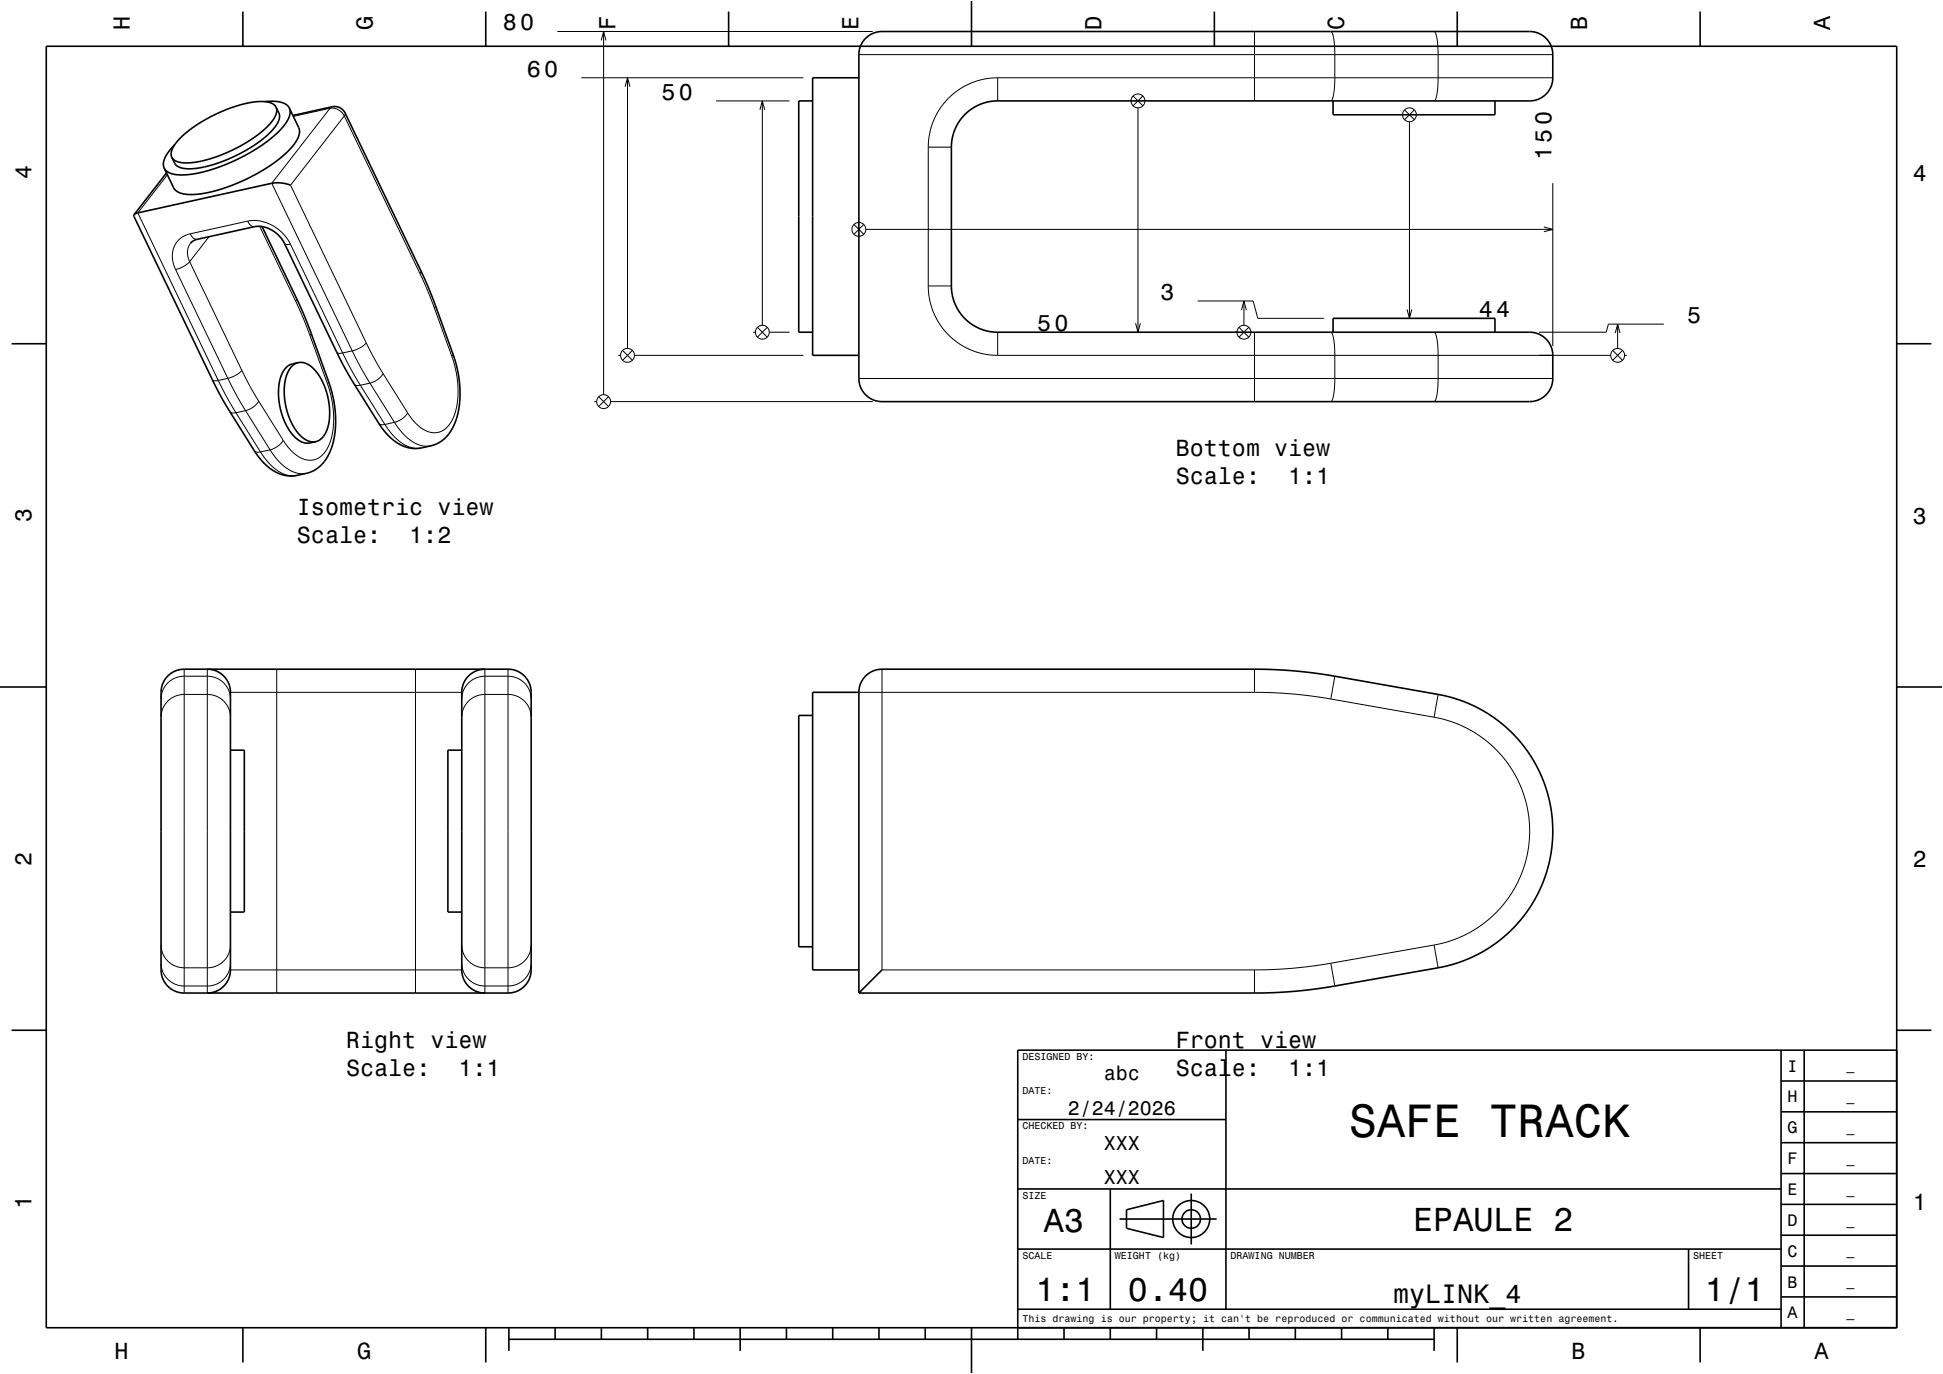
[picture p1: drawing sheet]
<svg xmlns="http://www.w3.org/2000/svg" width="420mm" height="297mm" viewBox="0 0 420 297" stroke-linecap="round" stroke-linejoin="round" font-family="sans-serif">
<g fill="none" stroke="#000" stroke-width=".22">
<path d="M120.5 6.8h68.2M125.6 16.8h48.1M130 8.7l.5-1.9 .5 1.9M130.5 6.8v78.5M135.1 18.7l.5-1.9 .6 1.9M135.6 16.8v58.5M185.7 11.8h150M215.7 16.8l-3 .3-2.7 .8-2.4 1.3-2.5 2-1.8 2.1-1.4 2.6-.9 2.9-.3 3M215.7 16.8h120M215.7 16.8v5M271.2 6.8v15M287.7 6.8a3.4 3.4 0 0 1 .7 2.6l.1 7.5-.2 3.2a2.2 2.2 0 0 1-.6 1.7"/>
<path d="M310 6.8a3.4 3.4 0 0 1 .8 2.6l.1 7.5-.3 3.2a2.21 2.21 0 0 1-.6 1.7M36.2 37.8l-6.4 8.2 17.4 36.2M71.3 23.4a2.96 2.96 0 0 1 3.1 1.7M71.3 23.4l-12.6 16.2 17.4 36.2M71.3 23.4l-7.9 1.8M71.8 23.1l-.5 .3M74.4 25.1l-11.6 14.9 16.4 34.1M74.4 25.1l16.4 34.1M74.6 24.4l-.2 .7M154.8 21.8h15.9M164.3 23.7l.5-1.9 .5 1.9M164.8 21.8v48.5"/>
<path d="M200.7 31.8v30M200.7 31.8h5M244.9 20.8l2.1 2.1M246 23.3v48.5M247 20.8l-2.1 2.1M303.6 23.8l2.1 2.1M304.7 26.3v42.5M305.7 23.8l-2.1 2.1M335.7 39.6v35.2M38 58.3l11.2 23.5M41 56.6a6 6 0 0 1-3 1.7M41 56.6l11.3 23.5"/>
<path d="M41.1 50.5a5 5 0 0 0-3.3 7.5l.2 .3M41.1 50.5l.4 .6a1.26 1.26 0 0 0 1.1 .6M41.2 52.6a3.8 3.8 0 0 0-.2 4M45.2 51.2l-4.2 5.4M53.5 47.8a8.9 8.9 0 0 1 9.3 5M53.5 47.8l.4 .6a1.26 1.26 0 0 0 1.1 .6M53.5 47.8l-12.4 2.7M56.1 48.9l7.8 16.2M61.5 52.6l.4 .3 .9-.1M62.8 52.8l11.3 23.5M90.8 59.2l3.1 7.3M91 58.5l-.2 .7"/>
<path d="M184.6 48.5l2.1 2.1M186.7 48.5l-2.1 2.1M187.2 49.6h148.5M333.7 49.1l2 .5-2 .5M63.9 65.1l3.1 7.4M64.1 64.5l-.2 .6M67 72.5l3.8 10.4M67.3 72.1l-.3 .4M72.8 76.1l.4 .3 .9-.1M74.1 76.3l1.8 3.5 2 3.5M76.1 75.8l2.1 3.9 1.8 3.1M76.1 75.8l-2 .5"/>
<path d="M79.2 74.1a6 6 0 0 1-3.1 1.7M79.2 74.1l3.6 6.7M93.9 66.5l3.7 10.5M94.2 66.1l-.3 .4M97.6 77l1.1 4 .3 2.4v1.9l-.2 2.2-.4 1.6-.6 1.6-.8 1.2-.8 .9-1.1 .6-1.2 .1-1.1-.1-1.1-.5-1.3-.9-1.2-1.2-1.1-1.6M97.9 76.6l-.3 .4M133.6 76.8h.5M134.6 75.8l2.1 2.1M136.7 75.8l-2.1 2.1M137.1 76.8h36.6M162.8 71.8h.5M163.7 70.7l2.1 2.2"/>
<path d="M165.8 70.7l-2.1 2.2M166.3 71.8h4.4M200.7 61.8l.3 3 .8 2.9 1.5 2.6 1.9 2.3 2.3 1.8 2.5 1.3 2.9 .8 2.8 .3M200.7 61.8h5M215.7 76.8h132.5M215.7 71.8v5M245.5 69.9l.5 1.9 .5-1.9M258.9 65.1h12l1 3.7h14.3M266.9 71.8h.5M267.8 70.7l2.1 2.2M268.4 67l.5-1.9 .5 1.9M268.9 65.1v5.2"/>
<path d="M269.9 70.7l-2.1 2.2M271.2 71.8v15M287.7 71.8a3.4 3.4 0 0 1 .7 2.6l.1 7.5-.2 3.2a2.2 2.2 0 0 1-.6 1.7M304.2 66.9l.5 1.9 .5-1.9M310 71.8a3.4 3.4 0 0 1 .8 2.6l.1 7.5-.3 3.2a2.21 2.21 0 0 1-.6 1.7M348.6 75.8l2.1 2.1M349.2 72l.5-1.9 .5 1.9M349.7 70.1v5.2M350.7 75.8l-2.1 2.1M351.2 76.8h.5M359.7 70.1h-12l-.5 1.7h-14.5M45.9 82.1l.4 .2 .9-.1"/>
<path d="M47.2 82.2l1.9 3.7 1.9 3.3M49.2 81.8l2.1 3.9 1.8 3.1M49.2 81.8l-2 .4M49.7 88.9a1.26 1.26 0 0 0 1.3 .3M51 89.2l5.3 8.5M52.3 80.1l3.6 6.6M52.3 80.1a6 6 0 0 1-3.1 1.7M53.1 88.8l5.3 8.4M53.1 88.8l-2.1 .4M55 97.4a1.26 1.26 0 0 0 1.3 .3M55.9 86.7a4.6 4.6 0 0 1-2.8 2.1M55.9 86.7l5.3 8.5"/>
<path d="M56.3 97.7l1.8 2.3 2 1.8 2 .9 1.2 .2 .9-.1M58.4 97.2l1.7 2.4 2.1 1.7 2.1 1 .9 .1 1.1-.1M58.4 97.2l-2.1 .5M61.2 95.2a4.6 4.6 0 0 1-2.8 2M70.8 82.9l1 4 .3 2.4v1.9l-.1 1.8-.4 1.9-.5 1.4-.9 1.5-.9 .9-1.1 .6-1.1 .2-1.2-.2-1.3-.5-1.2-1-1.2-1.2-1-1.4M71 82.5l-.2 .4M76.6 83a1.26 1.26 0 0 0 1.3 .3M77.9 83.3l5.3 8.5M80 82.8l-2.1 .5M80 82.8l5.3 8.5M81.9 91.5a1.26 1.26 0 0 0 1.3 .3M82.8 80.8a4.6 4.6 0 0 1-2.8 2"/>
<path d="M82.8 80.8l5.3 8.4M83.2 91.8l2 2.6 1.9 1.6 2.1 .8h1.9M85.3 91.3l1.7 2.3 2.1 1.8 1.9 .9 1.1 .2 1.1-.1M85.3 91.3l-2.1 .5M88.1 89.2a4.6 4.6 0 0 1-2.8 2.1M128.5 86.8h.5M129.4 85.7l2.1 2.2M131.5 85.7l-2.1 2.2M132 86.8h56.7M185.7 81.8h150M34.8 151.1a5 5 0 0 1 5-4.9h5a5 5 0 0 1 5 4.9M34.8 155a5 5 0 0 1 5-4.9h5a5 5 0 0 1 5 4.9"/>
<path d="M39.8 144.7v70M44.8 144.7v70M49.8 149.7h50M59.8 144.7v70M89.8 144.7v70M99.8 155a5 5 0 0 1 5-4.9h5a5 5 0 0 1 5 4.9M99.8 151.1a5 5 0 0 1 5-4.9h5a5 5 0 0 1 5 4.9M104.8 144.7v70M109.8 144.7v70M185.7 149.7h85.5M190.7 144.7v65h80.5M271.2 149.7l8.3 .3 8.2 1.1"/>
<path d="M271.2 144.7v5M287.7 151.1l22.3 3.9M288.5 146.2l-.8 4.9M310 155l4.2 1.1 3.8 1.8 3.7 2.6 3 3 2.6 3.6 1.8 3.9 1.1 4.1 .5 4.5-.4 4.4-1.2 4.4-1.8 3.8-2.5 3.5-3.1 3.2-3.5 2.4-3.9 1.8-4.3 1.2M310.9 150.1l-.9 4.9M34.8 208.2a5 5 0 0 0 5 4.9h5a5 5 0 0 0 5-4.9M34.8 204.3a5 5 0 0 0 5 4.9h5a5 5 0 0 0 5-4.9M49.8 209.7h50M99.8 204.3a5 5 0 0 0 5 4.9h5a5 5 0 0 0 5-4.9M99.8 208.2a5 5 0 0 0 5 4.9h5a5 5 0 0 0 5-4.9M271.2 209.7v5M287.7 208.2l-7.8 1.1-8.7 .4"/>
<path d="M287.7 208.2l.8 4.9M310 204.3l-22.3 3.9M310 204.3l.9 4.9"/>
<circle cx="246" cy="21.8" r="1.5"/>
<circle cx="304.7" cy="24.8" r="1.5"/>
<circle cx="185.7" cy="49.6" r="1.5"/>
<circle cx="135.6" cy="76.8" r="1.5"/>
<circle cx="164.8" cy="71.8" r="1.5"/>
<circle cx="268.9" cy="71.8" r="1.5"/>
<circle cx="349.7" cy="76.8" r="1.5"/>
<circle cx="130.5" cy="86.8" r="1.5"/>
</g>
<g fill="none" stroke="#000" stroke-width=".35">
<path d="M10 10h400v277h-400zM52.5 2.5v7.5M105 2.5v7.5M157.5 2.5v7.5M185.7 16.8h-10v60h10M187.1 8.3a5 5 0 0 1 3.6-1.5h140a5 5 0 0 1 5 5v5a5 5 0 0 1-5 5h-115a10 10 0 0 0-10 10v30a10 10 0 0 0 10 10h115a5 5 0 0 1 5 5v5a5 5 0 0 1-5 5h-140a5 5 0 0 1-5-5v-70a5 5 0 0 1 1.4-3.5zM210 0v10M262.5 2.5v7.5M315 2.5v7.5M367.5 2.5v7.5M36 37.4l-7 9M37.7 31.3l-1.3 1.6-.8 1.2-.3 1.3 .2 .9"/>
<path d="M57.2 22l2-.1 1.4 .2 1.3 .5 .6 .8M59.7 23.2l.7 1.4v.8l-.3 1-1 1.5-1.6 1.5-1.8 1.5-2.4 1.5-2.4 1.3-2.8 1.2-2.7 .9-2.3 .5-2 .2-1.6-.1-1.2-.5-.4-.4-.8-1.5M59.7 23.2l-.6-.7-.9-.4-1.4-.2-1.9 .1-3.9 1-4.3 1.7-4.3 2.4-3.3 2.6-1 1.2-.8 1.3-.3 1 .1 .8M59.7 23.2l.1 .9-.3 1-.7 1.1-1.2 1.3-2.9 2.4-4.2 2.4-4.6 1.9-4.2 .9-1.6 .1-1.4-.1-1-.5-.6-.6M62.5 23.4l2.2 4.6-.1 1.2-.6 1.3-1.7 2.2-2.5 2.1-3.1 2.1-3.5 1.8-3.9 1.7-3.5 1-3.3 .6h-2.4l-1.5-.4-.8-.7-2.3-4.6M62.5 23.4l.2 1.1-.3 1.1-1 1.6-1.3 1.4-2 1.7-2 1.4-4.9 2.8-5 2-2.6 .7-2.4 .5-1.9 .1-1.9-.2-1.3-.5-.6-.8M63.3 25l8.5-1.9a2.49 2.49 0 0 1 2.8 1.3l17.2 35.9 2 4.9 4.1 11.4a21.3 21.3 0 0 1 .2 15.4 7.3 7.3 0 0 1-4.9 4.4 7.8 7.8 0 0 1-6.7-.3 12.9 12.9 0 0 1-4.6-4.6l-5.7-9.1-2.3-4-12.4-25.8a6.4 6.4 0 0 0-6.5-3.6l-12.5 2.8-.7 .3-.6 .5M175.7 21.8h-3v50h3M288.2 21.8v3h35v-3M29 46.4l-.1 .4 17.8 36.9 2.5 4.4 5.8 9.3a10.2 10.2 0 0 0 7.9 5.5l1.3-.1a8.1 8.1 0 0 0 5.4-2.5 14.1 14.1 0 0 0 2.9-10.3l-.2-2.6-.9-3.7-4.7-13.2-2.2-5.1-7.9-16.4M62.8 40a7.7 7.7 0 0 0-4.1-.4l-28.9 6.4-.8 .4M2.5 74.3h7.5"/>
<path d="M64.5 78.4l-1.3 .3a4.6 4.6 0 0 0-2.8 4.1l-.2 2.7 .4 2.7 .9 2.8 1.3 2.4a4.5 4.5 0 0 0 4.2 2.3l1.2-.2M64.5 78.4a4.6 4.6 0 0 0-2.9 4.1l-.1 2.7 .3 2.7 .8 2.6 1.3 2.4a4.6 4.6 0 0 0 4.3 2.6M64.5 78.4a4.6 4.6 0 0 1 4.3 2.6l1.3 2.4 .8 2.6 .4 2.7-.2 2.7a4.5 4.5 0 0 1-2.9 4.1M288.2 71.8v-3h35v3M410 74.3h7.5M0 148.5h10M36.2 146.2a5 5 0 0 1 3.6-1.5h70a5 5 0 0 1 5 5v60a5 5 0 0 1-5 5h-70a5 5 0 0 1-5-5v-60a5 5 0 0 1 1.4-3.5zM44.8 144.7a5 5 0 0 1 5 5v60a5 5 0 0 1-5 5M104.8 144.7a5 5 0 0 0-5 5v60a5 5 0 0 0 5 5M175.7 154.7h-3v49.9h3M185.7 149.7a5 5 0 0 1 5-5h81.2l4.2 .1 5.5 .4 5.2 .7 26.3 4.7 2.4 .7 2.5 1 2.3 1.2 2.3 1.4 3.9 3.2 1.9 1.9 1.7 2.2 1.5 2.3 1.1 2.2 1.8 4.7 .6 2.4 .4 2.7 .2 2.5-.1 2.8-.8 4.9-1.4 4.3-2.1 4.2-3 4.1-3.3 3.3-3.9 2.8-4.2 2.1-4.8 1.5-26 4.5-4.9 .7-5.8 .4-89.7 .1M185.7 149.7v65"/>
<path d="M185.7 149.7h-10v60h10M410 148.5h10M49.8 162.2h3v34.9h-3M99.8 162.2h-3v34.9h3M190.7 209.7l-5 5M2.5 222.7h7.5M265 227v56M385 233.7h25M385 227v60M390 227v60M410 222.7h7.5M410 227h-190v62.5"/>
<path d="M220 257h165M220 242h45M240 257v26M257.5 258v11M385 253.7h25M385 247h25M385 240.3h25M220 270h165M242 263.5h21M243.5 261.5l8-2v8l-8-2zM365 270v13M385 273.7h25"/>
<path d="M385 267h25M385 260.3h25M52.5 287v7.5M105 287v7.5M110 289.5h200M110 287v5M120 287v2.5M130 287v2.5M140 287v2.5M150 287v2.5M160 287v5M170 287v2.5"/>
<path d="M180 287v2.5M190 287v2.5M200 287v2.5M210 287v10M220 283h165M230 287v2.5M240 287v2.5M250 287v2.5M260 287v5M270 287v2.5M280 287v2.5M290 287v2.5"/>
<path d="M300 287v2.5M310 287v5M315 287v7.5M367.5 287v7.5M385 280.3h25"/>
<circle cx="257.5" cy="263.5" r="2"/>
<circle cx="257.5" cy="263.5" r="4"/>
</g>
<path d="M0 0h420v297h-420" fill="none" stroke="#fff" stroke-width=".22"/>
<text font-size="10.1" x="291.6" y="245.7">SAFE TRACK</text>
<g font-size="7.2">
<text x="225.7" y="266.3">A3</text>
<text x="305.5" y="266.1">EPAULE 2</text>
<text x="223.8" y="281.3">1:1</text>
<text x="243.8" y="281.3">0.40</text>
<text x="368.5" y="281.3">1/1</text>
</g>
<text font-size="5.8" x="301.1" y="281.6">myLINK_4</text>
<g font-size="5">
<text x="28.1" y="6.5" transform="rotate(-90 28.1 6.5)">H</text>
<text x="80.6" y="6.5" transform="rotate(-90 80.6 6.5)">G</text>
<text x="108.7" y="6.6">80</text>
<text x="133.1" y="6.5" transform="rotate(-90 133.1 6.5)">F</text>
<text x="185.6" y="6.5" transform="rotate(-90 185.6 6.5)">E</text>
<text x="238.1" y="6.5" transform="rotate(-90 238.1 6.5)">D</text>
<text x="290.6" y="6.5" transform="rotate(-90 290.6 6.5)">C</text>
<text x="343.1" y="6.5" transform="rotate(-90 343.1 6.5)">B</text>
<text x="395.6" y="6.5" transform="rotate(-90 395.6 6.5)">A</text>
<text x="113.9" y="16.6">60</text>
<text x="143" y="21.6">50</text>
<text x="335.4" y="34.6" transform="rotate(-90 335.4 34.6)">150</text>
<text x="6.8" y="38.7" transform="rotate(-90 6.8 38.7)">4</text>
<text x="413.5" y="39">4</text>
<text x="250.8" y="64.8">3</text>
<text x="224.2" y="71.6">50</text>
<text x="319.7" y="68.6">44</text>
<text x="364.7" y="69.8">5</text>
<text x="254.2" y="98.7">Bottom view</text>
<text x="254.2" y="104.7">Scale:</text>
<text x="278.4" y="104.7">1:1</text>
<text x="6.8" y="112.9" transform="rotate(-90 6.8 112.9)">3</text>
<text x="64.2" y="111.3">Isometric view</text>
<text x="413.5" y="113.2">3</text>
<text x="64.2" y="117.3">Scale:</text>
<text x="88.5" y="117.3">1:2</text>
<text x="6.8" y="187.1" transform="rotate(-90 6.8 187.1)">2</text>
<text x="413.5" y="187.4">2</text>
<text x="74.8" y="226.5">Right view</text>
<text x="254.2" y="226.5">Front view</text>
<text x="74.8" y="232.6">Scale:</text>
<text x="99.1" y="232.6">1:1</text>
<text x="254.2" y="232.6">Scale:</text>
<text x="278.4" y="232.6">1:1</text>
<text x="6.8" y="261.3" transform="rotate(-90 6.8 261.3)">1</text>
<text x="413.5" y="261.6">1</text>
<text x="24.7" y="293.8">H</text>
<text x="77.2" y="293.8">G</text>
<text x="339.7" y="293.8">B</text>
<text x="392.2" y="293.8">A</text>
</g>
<g font-size="4.3">
<text x="238.6" y="233.5">abc</text>
<text x="230.8" y="241">2/24/2026</text>
<text x="238.6" y="248.5">XXX</text>
<text x="238.6" y="256">XXX</text>
</g>
<g font-size="3.6">
<text x="386.4" y="231.6">I</text>
<text x="386.4" y="238.3">H</text>
<text x="386.4" y="245">G</text>
<text x="386.4" y="251.6">F</text>
<text x="386.4" y="258.3">E</text>
<text x="386.4" y="265">D</text>
<text x="386.4" y="271.6">C</text>
<text x="386.4" y="278.3">B</text>
<text x="386.4" y="285">A</text>
</g>
<g font-size="2.9">
<text x="399.1" y="231.4">_</text>
<text x="399.1" y="238">_</text>
<text x="399.1" y="244.7">_</text>
<text x="399.1" y="251.4">_</text>
<text x="399.1" y="258">_</text>
<text x="399.1" y="264.7">_</text>
<text x="399.1" y="271.4">_</text>
<text x="399.1" y="278">_</text>
<text x="399.1" y="284.7">_</text>
</g>
<g font-size="2.2">
<text x="221" y="229.1">DESIGNED BY:</text>
<text x="221" y="236.6">DATE:</text>
<text x="221" y="244.1">CHECKED BY:</text>
<text x="221" y="251.6">DATE:</text>
<text x="221" y="259.1">SIZE</text>
<text x="221" y="272.1">SCALE</text>
<text x="241" y="272.1">WEIGHT (kg)</text>
<text x="266" y="272.1">DRAWING NUMBER</text>
<text x="366" y="272.1">SHEET</text>
<text x="221" y="285.8">This drawing is our property; it can't be reproduced or communicated without our written agreement.</text>
</g>
</svg>
